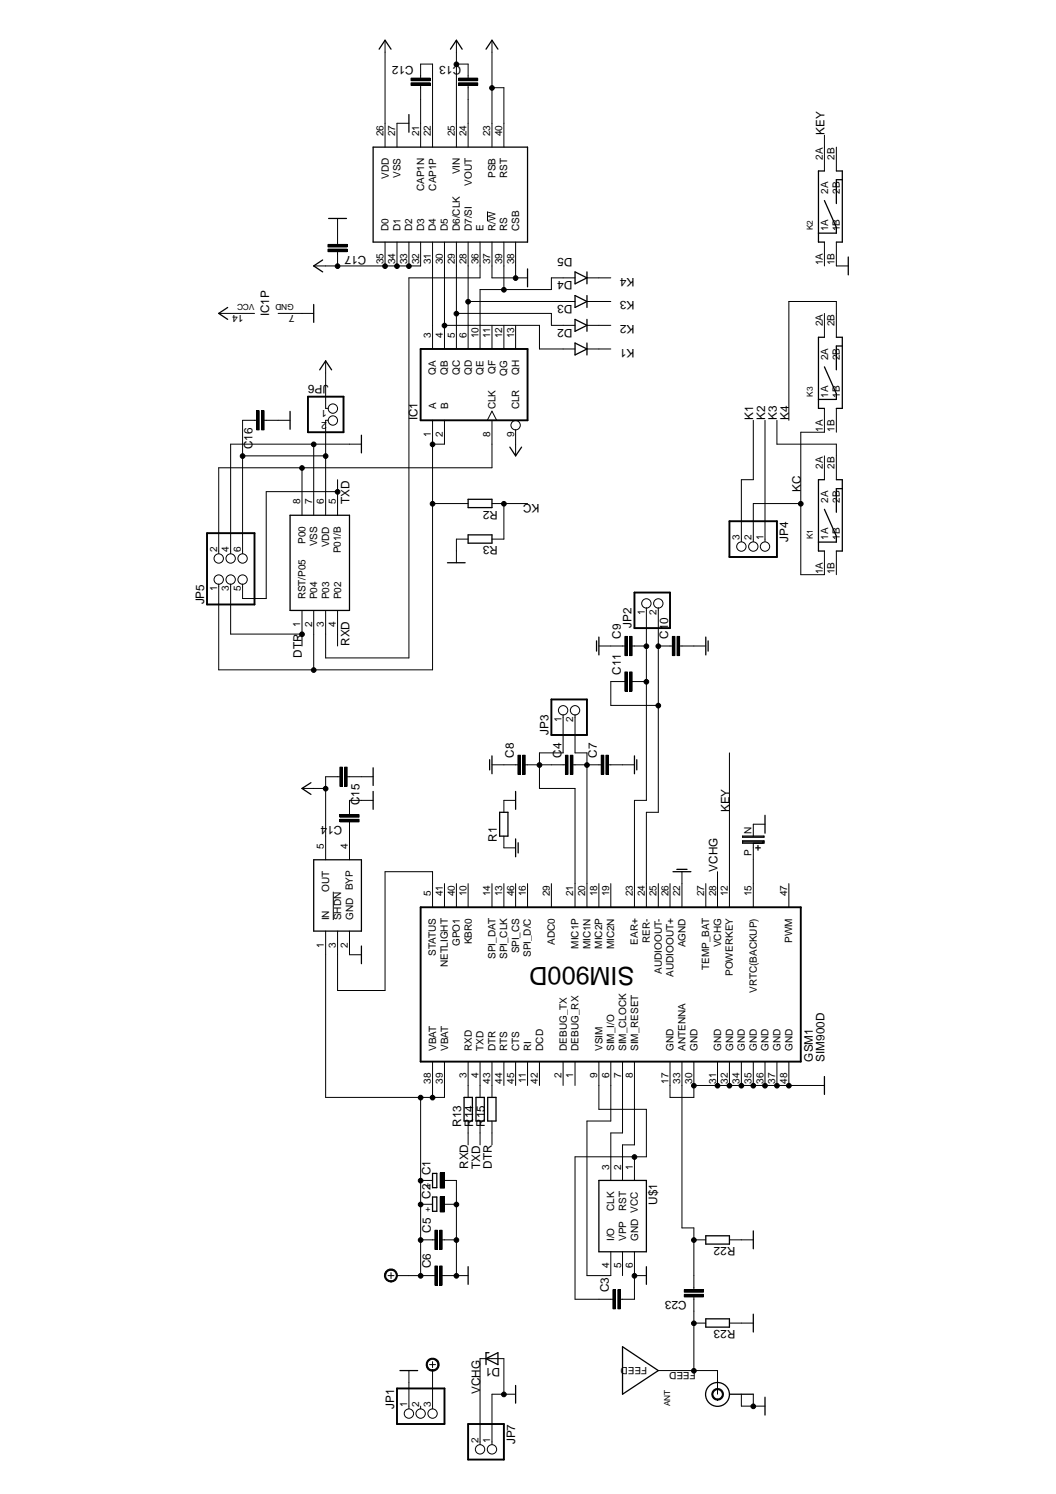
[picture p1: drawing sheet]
<svg xmlns="http://www.w3.org/2000/svg" width="210mm" height="297mm" viewBox="0 0 210 297" stroke-linecap="round" stroke-linejoin="round" font-family="sans-serif">
<g fill="none" stroke="#000" stroke-width=".2">
<path d="M76.5 8v21.3M81.7 16.5h3.8v.5h-3.8zM81.7 15.5h3.8v.5h-3.8zM83.6 15.5v-2.8h2.4v16.6M83.6 17v12.3M90.7 8v21.3M90.7 12.7h2.3v2.8M91.1 16.5h3.9v.5h-3.9zM91.1 15.5h3.9v.5h-3.9zM93 17v12.3M97.8 8v21.3M97.8 17.4h2.4v11.9"/>
<path d="M81.3 24.5h-2.4v4.8M163.9 26.9v7.1M166.2 29.3v4.7M65.2 48.6h3.8v.5h-3.8zM65.2 49.5h3.8v.5h-3.8zM67.1 43.4v5.2M67.1 50v2.9M76.5 48.1v4.8M78.9 48.1v4.8M81.3 48.1v4.8M83.6 48.1v4.8h-21.2M86 48.1v21.3"/>
<path d="M88.3 48.1v21.3M90.7 48.1v21.3M93 48.1v21.3M93 59.9h21.3M95.4 48.1v7.1h-14.1v75.6h-16.6v-9.4M96.9 42v2M97.8 48.1v7.1h7.1M100.2 48.1v9.5M102.5 48.1v7.1M114.3 55.2h-4.7v2.4h-14.2v11.8M116.7 55.2h4.7M116.7 59.9h4.7"/>
<path d="M163.9 48.1v4.8M166.2 48.1v4.8h2.4M43.5 62.3h7.1M55.3 62.3h7.1M64.7 71.8v9.4h.5M88.3 64.7h18.9v4.7h7.1M90.7 62.3h18.9v2.4h4.7M97.8 64.7v4.7M100.2 64.7v4.7M102.5 64.7v4.7M116.7 69.4h4.7M116.7 64.7h4.7"/>
<path d="M163.9 62.3v4.8M166.2 67.1v-7.2h-9.4v23.7M48.2 90.6h16.5M51 81.7h.5v3.8h-.5zM51.1 83.6h-2.9v26.5M52 81.7h.5v3.8h-.5zM52.5 83.6h5.2M60 93v9.4M62.4 88.3v14.1M65.2 83.6h-.5v18.8M67.1 95.4v7M67.1 97.7h-14.2v21.3h-4.7v-2.9"/>
<path d="M71.8 88.3h-26v21.8M86 83.6v49.6h-42.5v-17.1M88.3 83.6v4.7h-2.3M96.9 83.6l.9-1.9 .9 1.9M97.8 83.6v9.4h-54.3v17.1M102.5 85.4v5.2M149.7 83.6v11.8h-2.3v12.3M152.1 83.6v24.1M154.4 83.6v4.7h11.8v7.1M163.9 81.2v4.7h-4.7v28.4h4.7v-4.7M163.9 90.6v4.8M166.2 81.2v4.7"/>
<path d="M45.8 116.1v10h14.2M86 100.1h7M93 107.2h-2.3v4.7M97.8 100.1h7.1M100.2 100.1v7.1h-2.4M159.2 100.1h-9.5v7.6M166.2 109.6v4.7M60 121.4v7M62.4 121.4v11.8M67.1 121.4v7M119 128.4h5.2M124.2 126.5h.5v3.8h-.5z"/>
<path d="M124.2 133.6h.5v3.8h-.5zM124.2 135.5h-2.8v4.8h9.5M125.1 126.5h.5v3.8h-.5zM125.1 133.6h.5v3.8h-.5zM125.6 128.4h2.9M125.6 135.5h2.9M128.5 120.8v38.3h-2.4v21.3M130.9 120.8v40.7h-2.4v18.9M130.9 128.4h2.8M133.6 126.5h.6v3.8h-.6zM134.6 126.5h.5v3.8h-.5zM135.1 128.4h5.2"/>
<path d="M60 156.8h4.7M67.6 152.5h.5v3.8h-.5zM67.6 154.4h-2.9v16.5M68.5 152.5h.5v3.8h-.5zM69 154.4h5.2M74.2 159.1h-4.7v2.9M97.8 152.1h5.2M102.5 159.1h-2.3v2.4M103 150.2h.5v3.8h-.5zM103.9 150.2h.5v3.8h-.5zM104.4 152.1h8M111.9 142.1v7.6h-4.7v7.1h7.1v23.6"/>
<path d="M112.4 150.2h.5v3.8h-.5zM113.4 150.2h.5v3.8h-.5zM113.8 152.1h5.7M114.3 142.1v7.6h2.4v30.7M119.5 150.2h.5v3.8h-.5zM120.4 150.2h.5v3.8h-.5zM120.9 152.1h5.2M145 149.7v30.7M66.3 177.3v5.6M67.6 162h3.8v.5h-3.8zM67.6 162.9h3.8v.5h-3.8zM69.5 163.4v7.5"/>
<path d="M88.3 175.7v4.7M90.7 175.7v4.7M93 175.7v4.7M97.8 175.7v4.7M100.2 166.2v2.4h2.3M100.2 175.7v4.7M102.5 175.7v4.7M104.9 175.7v4.7M109.6 175.7v4.7M119 175.7v4.7M121.4 175.7v4.7M130.9 175.7v4.7"/>
<path d="M133.2 175.7v4.7M135.6 173.3v7.1M140.3 175.7v4.7M142.6 173.3v7.1M149.7 167.6v12.8M152.1 163.9h-2.4v2.3M156.8 175.7v4.7M64.7 185.1v33.1h23.6v-7.1M69.5 185.1v4.7h2.3M86 180.4v-7.1h-9.5v23.6h-9.4v-11.8M83.6 218.2v35.4M86 211.1v7.1"/>
<path d="M93 211.1v7.1M95.4 211.1v7.1M97.8 211.1v7.1M100.2 211.1v4.7M102.5 211.1v4.7M104.9 211.1v4.7M107.2 211.1v4.7M111.9 211.1v4.7M114.3 211.1v4.7M119 211.1v9.5h9.5v9.4h-14.2v28.3h7.6M121.4 211.1v11.8h-4.7v30.7h4.7v-4.7M123.7 211.1v14.2h-2.3v9.4"/>
<path d="M126.1 211.1v16.5h-2.4v7.1M133.2 211.1v7.1h4.7v-7.1M135.6 211.1v33h2.3v12.4M137.9 215.8h26M142.6 211.1v4.7M145 211.1v4.7M147.4 211.1v4.7M149.7 211.1v4.7M152.1 211.1v4.7M154.4 211.1v4.7M156.8 211.1v4.7M83.6 234.7h2.4"/>
<path d="M83.6 239.4h2.4M87.5 233.2h.8v3h-.8zM87.5 237.9h.8v3.1h-.8zM88.3 234.7h2.4v18.9M88.3 239.4h2.4M93 222.9v4.7M95.4 222.9v4.7M97.8 222.9v4.7M126.1 230v4.7M76.7 252.8a1.3 1.3 0 0 1 2.2 .2 1.3 1.3 0 0 1-1.2 1.9v-.2a1.07 1.07 0 0 1-1-1.5 1.07 1.07 0 0 1 1.7-.4 1.07 1.07 0 0 1-.3 1.8l-.4 .1v.2a1.29 1.29 0 0 1-1.2-.7 1.29 1.29 0 0 1 .2-1.4zM77.1 253.6h1.2M77.7 253v1.2"/>
<path d="M78.9 253.6h7.5M83.6 246.5h2.8M86.4 244.6h.6v3.8h-.6zM86.4 251.7h.6v3.8h-.6zM87.4 244.6h.5v3.8h-.5zM87.4 251.7h.5v3.8h-.5zM87.9 246.5h2.8M87.9 253.6h5.1M121.8 256.4h.5v3.8h-.5zM122.8 256.4h.5v3.8h-.5zM123.7 248.9v4.7M126.1 248.9v9.4h-2.8"/>
<path d="M126.1 253.6h2.4M136 256.4h3.8v.5h-3.8zM136 257.3h3.8v.6h-3.8zM137.9 257.9v14.6M137.9 246.5h2.4M145 246.5h4.7M81.3 272.5v7.6M83.6 279.6v.5M85 270.5a1.31 1.31 0 0 1 2.2 .2 1.31 1.31 0 0 1-1.2 1.9v-.2a1.07 1.07 0 0 1-1.1-1.5 1.07 1.07 0 0 1 1.8-.4 1.07 1.07 0 0 1-.3 1.8l-.4 .1v.2a1.32 1.32 0 0 1-1-2.1zM85.4 271.3h1.2M86 270.7v1.2M86 272.5v7.6"/>
<path d="M100.2 277.2v-7.1h-4.8v17.1M102.5 277.2h-4.7v10M130.9 272.5h11.7v4.7M137.9 263.1h2.4M141.8 276.4a1.17 1.17 0 0 1 1.9 .4 1.17 1.17 0 0 1-1.1 1.6v-.2a.94 .94 0 0 1-.9-1.3 .94 .94 0 0 1 1.6-.3 .94 .94 0 0 1-.3 1.5l-.4 .1v.2a1.16 1.16 0 0 1-1-.7 1.16 1.16 0 0 1 .2-1.3zM145 263.1h4.7M147.4 277.2v2.4h4.7M149.7 277.2v2.4"/>
<circle cx="90.7" cy="12.8" r=".46"/>
<circle cx="97.8" cy="17.5" r=".46"/>
<circle cx="67.1" cy="52.9" r=".46"/>
<circle cx="76.5" cy="52.9" r=".46"/>
<circle cx="78.9" cy="52.9" r=".46"/>
<circle cx="81.3" cy="52.9" r=".46"/>
<circle cx="93" cy="60" r=".46"/>
<circle cx="100.2" cy="57.6" r=".46"/>
<circle cx="102.5" cy="55.3" r=".46"/>
<circle cx="88.4" cy="64.7" r=".46"/>
<circle cx="90.7" cy="62.4" r=".46"/>
<circle cx="48.2" cy="90.7" r=".46"/>
<circle cx="60" cy="93" r=".46"/>
<circle cx="62.4" cy="88.3" r=".46"/>
<circle cx="64.7" cy="90.7" r=".46"/>
<circle cx="66.2" cy="83.6" r=".93"/>
<circle cx="66.2" cy="81.2" r=".93"/>
<circle cx="67.1" cy="97.8" r=".46"/>
<circle cx="86" cy="88.3" r=".46"/>
<circle cx="102.5" cy="84.5" r=".93"/>
<circle cx="43.5" cy="111" r=".93"/>
<circle cx="43.5" cy="115.2" r=".93"/>
<circle cx="45.8" cy="115.2" r=".93"/>
<circle cx="45.8" cy="111" r=".93"/>
<circle cx="48.2" cy="111" r=".93"/>
<circle cx="48.2" cy="115.2" r=".93"/>
<circle cx="86" cy="100.2" r=".46"/>
<circle cx="100.2" cy="100.2" r=".46"/>
<circle cx="128.5" cy="120" r=".93"/>
<circle cx="130.9" cy="120" r=".93"/>
<circle cx="147.4" cy="108.7" r=".93"/>
<circle cx="149.7" cy="108.7" r=".93"/>
<circle cx="152.1" cy="108.7" r=".93"/>
<circle cx="159.2" cy="100.2" r=".46"/>
<circle cx="60" cy="126.1" r=".46"/>
<circle cx="62.4" cy="133.2" r=".46"/>
<circle cx="128.5" cy="128.5" r=".46"/>
<circle cx="128.5" cy="135.6" r=".46"/>
<circle cx="130.9" cy="128.5" r=".46"/>
<circle cx="64.7" cy="156.8" r=".46"/>
<circle cx="107.2" cy="152.1" r=".46"/>
<circle cx="111.9" cy="141.2" r=".93"/>
<circle cx="114.3" cy="141.2" r=".93"/>
<circle cx="116.7" cy="152.1" r=".46"/>
<circle cx="130.9" cy="140.3" r=".46"/>
<circle cx="83.6" cy="218.2" r=".46"/>
<circle cx="86" cy="218.2" r=".46"/>
<circle cx="137.9" cy="215.9" r=".46"/>
<circle cx="142.6" cy="215.9" r=".46"/>
<circle cx="145" cy="215.9" r=".46"/>
<circle cx="147.4" cy="215.9" r=".46"/>
<circle cx="149.7" cy="215.9" r=".46"/>
<circle cx="152.1" cy="215.9" r=".46"/>
<circle cx="154.4" cy="215.9" r=".46"/>
<circle cx="156.8" cy="215.9" r=".46"/>
<circle cx="83.6" cy="234.7" r=".46"/>
<circle cx="83.6" cy="239.5" r=".46"/>
<circle cx="90.7" cy="239.5" r=".46"/>
<circle cx="126.1" cy="230" r=".46"/>
<circle cx="83.6" cy="253.7" r=".46"/>
<circle cx="83.6" cy="246.5" r=".46"/>
<circle cx="90.7" cy="253.7" r=".46"/>
<circle cx="90.7" cy="246.5" r=".46"/>
<circle cx="126.1" cy="253.7" r=".46"/>
<circle cx="137.9" cy="246.5" r=".46"/>
<circle cx="100.2" cy="277.2" r=".46"/>
<circle cx="137.9" cy="272.5" r=".46"/>
<circle cx="137.9" cy="263.1" r=".46"/>
<circle cx="149.7" cy="279.6" r=".46"/>
<circle cx="81.3" cy="281.1" r=".93"/>
<circle cx="83.6" cy="281.1" r=".93"/>
<circle cx="86" cy="281.1" r=".93"/>
<circle cx="95.4" cy="288.2" r=".93"/>
<circle cx="97.8" cy="288.2" r=".93"/>
</g>
<g fill="none" stroke="#000" stroke-width=".25">
<path d="M75.4 9.8l1.1-1.8 1.2 1.8M89.5 9.8l1.2-1.8 1.2 1.8M96.6 9.8l1.2-1.8 1.2 1.8M74.2 29.3h30.7v18.8h-30.7zM81.3 22.8v3.5M163.9 34h-1.2v14.1h1.2M163.9 39.9l2.3 5.3v1.2h-3.5M166.2 34h1.2v14.1h-1.2M167.4 35.7h-1.2v4.8M64.1 51.7l-1.7 1.2 1.7 1.2M65.3 43.4h3.6M104.9 53.5v3.5"/>
<path d="M114.3 54.1l2.4 1.1-2.4 1.2zM114.3 58.8l2.4 1.1-2.4 1.2zM116.7 54.1v2.3M116.7 58.8v2.3M168.6 51.1v3.6M45.3 61.1l-1.8 1.2 1.8 1.2M62.4 60.5v3.6M63.5 73.5l1.2-1.7 1.2 1.7M114.3 63.5l2.4 1.2-2.4 1.2zM114.3 68.2l2.4 1.2-2.4 1.2zM116.7 63.5v2.4M116.7 68.2v2.4"/>
<path d="M163.9 67.1h-1.2v14.1h1.2M163.9 72.9l2.3 5.4v1.1h-3.5M166.2 67.1h1.2v14.1h-1.2M167.4 68.8h-1.2v4.7M57.7 81.8v3.5M71.8 86.5v3.5M93 99.3h4.8v1.6h-4.8zM101.3 88.9l1.2 1.7 1.2-1.7M163.9 95.4h-1.2v14.2h1.2M166.2 95.4h1.2v14.2h-1.2M167.4 97.2h-1.2v4.7M57.7 102.4h11.8v19h-11.8z"/>
<path d="M88.9 111.9h3.6M93 106.3h4.8v1.7h-4.8zM163.9 101.3l2.3 5.3v1.2h-3.5M118.6 127.4v2.1M119 126.7v3.5M140.3 126.7v3.5M140.8 127.4v2.1M61.8 155.6l-1.8 1.2 1.8 1.1M74.2 152.7v3.5M74.2 157.4v3.5M97.3 151v2.1M97.8 150.3v3.5"/>
<path d="M102.5 157.4v3.5M126.1 150.3v3.5M126.6 151v2.1M62.4 170.9h9.4v14.2h-9.4zM99.3 161.5h1.7v4.7h-1.7zM102.5 166.8v3.5M103 167.6v2M133.8 173.3h3.5M134.5 172.8h2.1M147.6 166.2h4.2v.3h-4.2zM147.6 167.2h4.2v.4h-4.2zM147.6 167.4h4.2"/>
<path d="M150.2 168.6h.9M150.7 168.1v.9M151.6 167.4v.2M152.1 162.1v3.6M71.8 188.1v3.5M92.2 218.2h1.7v4.7h-1.7zM94.6 218.2h1.7v4.7h-1.7zM96.9 218.2h1.7v4.7h-1.7zM163.9 214v3.6M86 233.3h.8v2.8h-.8zM86 238h.8v2.8h-.8zM119 234.7h9.5v14.2h-9.5z"/>
<path d="M93 251.8v3.6M128.5 251.8v3.6M140.3 245.7h4.7v1.7h-4.7zM149.7 244.7v3.6M79.5 272.5h3.5M96.6 270.1l2.4-1.2v2.4zM97.2 268.9h-.6v2.4M102.5 275.5v3.5M123.7 267.8l7.2 4.7-7.2 4.7zM140.3 262.2h4.7v1.7h-4.7zM145 277.2h4.7M149.7 261.3v3.5"/>
<path d="M152.1 277.8v3.5"/>
<circle cx="142.6" cy="277.2" r="2.37"/>
</g>
<path d="M61.2 78.9h7.1v7h-7.1zM83.6 69.4h21.3v14.2h-21.3zM41.1 106h9.5v14.2h-9.5zM126.1 117.8h7.1v7.1h-7.1zM145 103.6h9.4v7.1h-9.4zM109.6 139.1h7.1v7h-7.1zM83.6 180.4h75.6v30.7h-75.6zM78.9 276.1h9.4v7h-9.4zM93 283.1h7.2v7.1h-7.2z" fill="none" stroke="#000" stroke-width=".38"/>
<g fill="#000">
<path d="M81.7 16.5h3.8v.5h-3.8z" fill-rule="evenodd"/>
<path d="M81.7 15.5h3.8v.5h-3.8z" fill-rule="evenodd"/>
<path d="M91.1 16.5h3.9v.5h-3.9z" fill-rule="evenodd"/>
<path d="M91.1 15.5h3.9v.5h-3.9z" fill-rule="evenodd"/>
<path d="M65.2 48.6h3.8v.5h-3.8z" fill-rule="evenodd"/>
<path d="M65.2 49.5h3.8v.5h-3.8z" fill-rule="evenodd"/>
<path d="M51 81.7h.5v3.8h-.5z" fill-rule="evenodd"/>
<path d="M52 81.7h.5v3.8h-.5z" fill-rule="evenodd"/>
<path d="M124.2 126.5h.5v3.8h-.5z" fill-rule="evenodd"/>
<path d="M124.2 133.6h.5v3.8h-.5z" fill-rule="evenodd"/>
<path d="M125.1 126.5h.5v3.8h-.5z" fill-rule="evenodd"/>
<path d="M125.1 133.6h.5v3.8h-.5z" fill-rule="evenodd"/>
<path d="M133.6 126.5h.6v3.8h-.6z" fill-rule="evenodd"/>
<path d="M134.6 126.5h.5v3.8h-.5z" fill-rule="evenodd"/>
<path d="M67.6 152.5h.5v3.8h-.5z" fill-rule="evenodd"/>
<path d="M68.5 152.5h.5v3.8h-.5z" fill-rule="evenodd"/>
<path d="M103 150.2h.5v3.8h-.5z" fill-rule="evenodd"/>
<path d="M103.9 150.2h.5v3.8h-.5z" fill-rule="evenodd"/>
<path d="M112.4 150.2h.5v3.8h-.5z" fill-rule="evenodd"/>
<path d="M113.4 150.2h.5v3.8h-.5z" fill-rule="evenodd"/>
<path d="M119.5 150.2h.5v3.8h-.5z" fill-rule="evenodd"/>
<path d="M120.4 150.2h.5v3.8h-.5z" fill-rule="evenodd"/>
<path d="M67.6 162h3.8v.5h-3.8z" fill-rule="evenodd"/>
<path d="M67.6 162.9h3.8v.5h-3.8z" fill-rule="evenodd"/>
<path d="M87.5 233.2h.8v3h-.8z" fill-rule="evenodd"/>
<path d="M76.7 252.8a1.3 1.3 0 0 1 2.2 .2 1.3 1.3 0 0 1-1.2 1.9v-.2a1.07 1.07 0 0 1-1-1.5 1.07 1.07 0 0 1 1.7-.4 1.07 1.07 0 0 1-.3 1.8l-.4 .1v.2a1.29 1.29 0 0 1-1.2-.7 1.29 1.29 0 0 1 .2-1.4z" fill-rule="evenodd"/>
<path d="M86.4 244.6h.6v3.8h-.6z" fill-rule="evenodd"/>
<path d="M86.4 251.7h.6v3.8h-.6z" fill-rule="evenodd"/>
<path d="M87.4 244.6h.5v3.8h-.5z" fill-rule="evenodd"/>
<path d="M87.4 251.7h.5v3.8h-.5z" fill-rule="evenodd"/>
<path d="M87.5 237.9h.8v3.1h-.8z" fill-rule="evenodd"/>
<path d="M136 256.4h3.8v.5h-3.8z" fill-rule="evenodd"/>
<path d="M136 257.3h3.8v.6h-3.8z" fill-rule="evenodd"/>
<path d="M85 270.5a1.31 1.31 0 0 1 2.2 .2 1.31 1.31 0 0 1-1.2 1.9v-.2a1.07 1.07 0 0 1-1.1-1.5 1.07 1.07 0 0 1 1.8-.4 1.07 1.07 0 0 1-.3 1.8l-.4 .1v.2a1.32 1.32 0 0 1-1-2.1z" fill-rule="evenodd"/>
<path d="M121.8 256.4h.5v3.8h-.5z" fill-rule="evenodd"/>
<path d="M122.8 256.4h.5v3.8h-.5z" fill-rule="evenodd"/>
<path d="M141.8 276.4a1.17 1.17 0 0 1 1.9 .4 1.17 1.17 0 0 1-1.1 1.6v-.2a.94 .94 0 0 1-.9-1.3 .94 .94 0 0 1 1.6-.3 .94 .94 0 0 1-.3 1.5l-.4 .1v.2a1.16 1.16 0 0 1-1-.7 1.16 1.16 0 0 1 .2-1.3z" fill-rule="evenodd"/>
<circle cx="90.7" cy="12.8" r=".46"/>
<circle cx="97.8" cy="17.5" r=".46"/>
<circle cx="67.1" cy="52.9" r=".46"/>
<circle cx="76.5" cy="52.9" r=".46"/>
<circle cx="78.9" cy="52.9" r=".46"/>
<circle cx="81.3" cy="52.9" r=".46"/>
<circle cx="93" cy="60" r=".46"/>
<circle cx="100.2" cy="57.6" r=".46"/>
<circle cx="102.5" cy="55.3" r=".46"/>
<circle cx="88.4" cy="64.7" r=".46"/>
<circle cx="90.7" cy="62.4" r=".46"/>
<circle cx="48.2" cy="90.7" r=".46"/>
<circle cx="60" cy="93" r=".46"/>
<circle cx="62.4" cy="88.3" r=".46"/>
<circle cx="64.7" cy="90.7" r=".46"/>
<circle cx="67.1" cy="97.8" r=".46"/>
<circle cx="86" cy="88.3" r=".46"/>
<circle cx="86" cy="100.2" r=".46"/>
<circle cx="100.2" cy="100.2" r=".46"/>
<circle cx="159.2" cy="100.2" r=".46"/>
<circle cx="60" cy="126.1" r=".46"/>
<circle cx="62.4" cy="133.2" r=".46"/>
<circle cx="128.5" cy="128.5" r=".46"/>
<circle cx="128.5" cy="135.6" r=".46"/>
<circle cx="130.9" cy="128.5" r=".46"/>
<circle cx="64.7" cy="156.8" r=".46"/>
<circle cx="107.2" cy="152.1" r=".46"/>
<circle cx="116.7" cy="152.1" r=".46"/>
<circle cx="130.9" cy="140.3" r=".46"/>
<circle cx="83.6" cy="218.2" r=".46"/>
<circle cx="86" cy="218.2" r=".46"/>
<circle cx="137.9" cy="215.9" r=".46"/>
<circle cx="142.6" cy="215.9" r=".46"/>
<circle cx="145" cy="215.9" r=".46"/>
<circle cx="147.4" cy="215.9" r=".46"/>
<circle cx="149.7" cy="215.9" r=".46"/>
<circle cx="152.1" cy="215.9" r=".46"/>
<circle cx="154.4" cy="215.9" r=".46"/>
<circle cx="156.8" cy="215.9" r=".46"/>
<circle cx="83.6" cy="234.7" r=".46"/>
<circle cx="83.6" cy="239.5" r=".46"/>
<circle cx="90.7" cy="239.5" r=".46"/>
<circle cx="126.1" cy="230" r=".46"/>
<circle cx="83.6" cy="253.7" r=".46"/>
<circle cx="83.6" cy="246.5" r=".46"/>
<circle cx="90.7" cy="253.7" r=".46"/>
<circle cx="90.7" cy="246.5" r=".46"/>
<circle cx="126.1" cy="253.7" r=".46"/>
<circle cx="137.9" cy="246.5" r=".46"/>
<circle cx="100.2" cy="277.2" r=".46"/>
<circle cx="137.9" cy="272.5" r=".46"/>
<circle cx="137.9" cy="263.1" r=".46"/>
<circle cx="149.7" cy="279.6" r=".46"/>
</g>
<text font-size="5" x="126.1" y="192.2" transform="rotate(-180 126.1 192.2)">SIM900D</text>
<g font-size="2.3">
<text x="82.2" y="13.1" transform="rotate(-180 82.2 13.1)">C12</text>
<text x="91.7" y="13.1" transform="rotate(-180 91.7 13.1)">C13</text>
<text x="163.9" y="26.9" transform="rotate(-90 163.9 26.9)">KEY</text>
<text x="72.8" y="50.9" transform="rotate(-180 72.8 50.9)">C17</text>
<text x="113.8" y="51.2" transform="rotate(-180 113.8 51.2)">D5</text>
<text x="113.8" y="55.9" transform="rotate(-180 113.8 55.9)">D4</text>
<text x="126.1" y="59.9" transform="rotate(-180 126.1 59.9)">K3</text>
<text x="126.1" y="55.2" transform="rotate(-180 126.1 55.2)">K4</text>
<text x="53.5" y="62.9" transform="rotate(-90 53.5 62.9)">IC1P</text>
<text x="113.8" y="65.4" transform="rotate(-180 113.8 65.4)">D2</text>
<text x="113.8" y="60.7" transform="rotate(-180 113.8 60.7)">D3</text>
<text x="126.1" y="64.7" transform="rotate(-180 126.1 64.7)">K2</text>
<text x="126.1" y="69.4" transform="rotate(-180 126.1 69.4)">K1</text>
<text x="65.3" y="76.6" transform="rotate(-180 65.3 76.6)">JP6</text>
<text x="83" y="83.6" transform="rotate(-90 83 83.6)">IC1</text>
<text x="149.7" y="83.6" transform="rotate(-90 149.7 83.6)">K1</text>
<text x="152.1" y="83.6" transform="rotate(-90 152.1 83.6)">K2</text>
<text x="154.4" y="83.6" transform="rotate(-90 154.4 83.6)">K3</text>
<text x="156.8" y="83.6" transform="rotate(-90 156.8 83.6)">K4</text>
<text x="50.2" y="89.3" transform="rotate(-90 50.2 89.3)">C16</text>
<text x="69.5" y="100.1" transform="rotate(-90 69.5 100.1)">TXD</text>
<text x="99" y="101.5" transform="rotate(-180 99 101.5)">R2</text>
<text x="107.2" y="100.1" transform="rotate(-180 107.2 100.1)">KC</text>
<text x="159.2" y="97.7" transform="rotate(-90 159.2 97.7)">KC</text>
<text x="156.7" y="107.7" transform="rotate(-90 156.7 107.7)">JP4</text>
<text x="99" y="108.6" transform="rotate(-180 99 108.6)">R3</text>
<text x="40.6" y="120.2" transform="rotate(-90 40.6 120.2)">JP5</text>
<text x="125.5" y="124.9" transform="rotate(-90 125.5 124.9)">JP2</text>
<text x="60" y="130.8" transform="rotate(-90 60 130.8)">DTR</text>
<text x="69.5" y="128.4" transform="rotate(-90 69.5 128.4)">RXD</text>
<text x="123.4" y="127" transform="rotate(-90 123.4 127)">C9</text>
<text x="132.8" y="127" transform="rotate(-90 132.8 127)">C10</text>
<text x="123.4" y="134.1" transform="rotate(-90 123.4 134.1)">C11</text>
<text x="109" y="146.1" transform="rotate(-90 109 146.1)">JP3</text>
<text x="102.2" y="150.6" transform="rotate(-90 102.2 150.6)">C8</text>
<text x="111.6" y="150.6" transform="rotate(-90 111.6 150.6)">C4</text>
<text x="118.7" y="150.6" transform="rotate(-90 118.7 150.6)">C7</text>
<text x="71.5" y="160.1" transform="rotate(-90 71.5 160.1)">C15</text>
<text x="145" y="161.5" transform="rotate(-90 145 161.5)">KEY</text>
<text x="68" y="164.2" transform="rotate(-180 68 164.2)">C14</text>
<text x="98.8" y="167.4" transform="rotate(-90 98.8 167.4)">R1</text>
<text x="142.6" y="173.3" transform="rotate(-90 142.6 173.3)">VCHG</text>
<text x="161.5" y="211.1" transform="rotate(-90 161.5 211.1)">GSM1</text>
<text x="163.9" y="211.1" transform="rotate(-90 163.9 211.1)">SIM900D</text>
<text x="91.7" y="224.1" transform="rotate(-90 91.7 224.1)">R13</text>
<text x="94" y="224.1" transform="rotate(-90 94 224.1)">R14</text>
<text x="96.4" y="224.1" transform="rotate(-90 96.4 224.1)">R15</text>
<text x="85.6" y="233.6" transform="rotate(-90 85.6 233.6)">C1</text>
<text x="93" y="232.4" transform="rotate(-90 93 232.4)">RXD</text>
<text x="95.4" y="232.4" transform="rotate(-90 95.4 232.4)">TXD</text>
<text x="97.8" y="232.4" transform="rotate(-90 97.8 232.4)">DTR</text>
<text x="85.6" y="238.4" transform="rotate(-90 85.6 238.4)">C2</text>
<text x="130.6" y="239.5" transform="rotate(-90 130.6 239.5)">U$1</text>
<text x="85.6" y="245.1" transform="rotate(-90 85.6 245.1)">C5</text>
<text x="146.2" y="247.9" transform="rotate(-180 146.2 247.9)">R22</text>
<text x="85.6" y="252.2" transform="rotate(-90 85.6 252.2)">C6</text>
<text x="121" y="256.9" transform="rotate(-90 121 256.9)">C3</text>
<text x="136.5" y="258.7" transform="rotate(-180 136.5 258.7)">C23</text>
<text x="146.2" y="264.5" transform="rotate(-180 146.2 264.5)">R23</text>
<text x="99.4" y="271.9" transform="rotate(-180 99.4 271.9)">D1</text>
<text x="78.3" y="280.1" transform="rotate(-90 78.3 280.1)">JP1</text>
<text x="95.4" y="277.2" transform="rotate(-90 95.4 277.2)">VCHG</text>
<text x="102.4" y="287.2" transform="rotate(-90 102.4 287.2)">JP7</text>
</g>
<g font-size="2">
<text x="76.2" y="27.1" transform="rotate(-90 76.2 27.1)">26</text>
<text x="78.6" y="27.1" transform="rotate(-90 78.6 27.1)">27</text>
<text x="83.3" y="27.1" transform="rotate(-90 83.3 27.1)">21</text>
<text x="85.6" y="27.1" transform="rotate(-90 85.6 27.1)">22</text>
<text x="90.4" y="27.1" transform="rotate(-90 90.4 27.1)">25</text>
<text x="92.8" y="27.1" transform="rotate(-90 92.8 27.1)">24</text>
<text x="97.5" y="27.1" transform="rotate(-90 97.5 27.1)">23</text>
<text x="99.8" y="27.1" transform="rotate(-90 99.8 27.1)">40</text>
<text x="77.3" y="35.6" transform="rotate(-90 77.3 35.6)">VDD</text>
<text x="79.6" y="35.3" transform="rotate(-90 79.6 35.3)">VSS</text>
<text x="91.4" y="34.7" transform="rotate(-90 91.4 34.7)">VIN</text>
<text x="98.5" y="35.3" transform="rotate(-90 98.5 35.3)">PSB</text>
<text x="100.8" y="35.3" transform="rotate(-90 100.8 35.3)">RST</text>
<text x="163.6" y="31.8" transform="rotate(-90 163.6 31.8)">2A</text>
<text x="165.9" y="31.8" transform="rotate(-90 165.9 31.8)">2B</text>
<text x="84.3" y="38" transform="rotate(-90 84.3 38)">CAP1N</text>
<text x="86.7" y="37.9" transform="rotate(-90 86.7 37.9)">CAP1P</text>
<text x="93.8" y="36.9" transform="rotate(-90 93.8 36.9)">VOUT</text>
<text x="164.6" y="38.6" transform="rotate(-90 164.6 38.6)">2A</text>
<text x="166.9" y="38.6" transform="rotate(-90 166.9 38.6)">2B</text>
<text x="77.2" y="46" transform="rotate(-90 77.2 46)">D0</text>
<text x="79.6" y="46" transform="rotate(-90 79.6 46)">D1</text>
<text x="82" y="46" transform="rotate(-90 82 46)">D2</text>
<text x="84.3" y="46" transform="rotate(-90 84.3 46)">D3</text>
<text x="86.7" y="46" transform="rotate(-90 86.7 46)">D4</text>
<text x="89" y="46" transform="rotate(-90 89 46)">D5</text>
<text x="91.4" y="46" transform="rotate(-90 91.4 46)">D6/CLK</text>
<text x="93.8" y="46" transform="rotate(-90 93.8 46)">D7/SI</text>
<text x="96.1" y="46" transform="rotate(-90 96.1 46)">E</text>
<text x="98.5" y="46" transform="rotate(-90 98.5 46)">R/W</text>
<text x="100.8" y="46" transform="rotate(-90 100.8 46)">RS</text>
<text x="103.2" y="46" transform="rotate(-90 103.2 46)">CSB</text>
<text x="164.6" y="46" transform="rotate(-90 164.6 46)">1A</text>
<text x="167" y="46" transform="rotate(-90 167 46)">1B</text>
<text x="76.2" y="52.5" transform="rotate(-90 76.2 52.5)">35</text>
<text x="78.6" y="52.5" transform="rotate(-90 78.6 52.5)">34</text>
<text x="80.9" y="52.5" transform="rotate(-90 80.9 52.5)">33</text>
<text x="83.3" y="52.5" transform="rotate(-90 83.3 52.5)">32</text>
<text x="85.6" y="52.5" transform="rotate(-90 85.6 52.5)">31</text>
<text x="88" y="52.5" transform="rotate(-90 88 52.5)">30</text>
<text x="90.4" y="52.5" transform="rotate(-90 90.4 52.5)">29</text>
<text x="92.8" y="52.5" transform="rotate(-90 92.8 52.5)">28</text>
<text x="95.1" y="52.5" transform="rotate(-90 95.1 52.5)">36</text>
<text x="97.5" y="52.5" transform="rotate(-90 97.5 52.5)">37</text>
<text x="99.8" y="52.5" transform="rotate(-90 99.8 52.5)">39</text>
<text x="102.2" y="52.5" transform="rotate(-90 102.2 52.5)">38</text>
<text x="163.6" y="52.7" transform="rotate(-90 163.6 52.7)">1A</text>
<text x="165.9" y="52.7" transform="rotate(-90 165.9 52.7)">1B</text>
<text x="48.4" y="62.7" transform="rotate(-180 48.4 62.7)">14</text>
<text x="58.5" y="62.7" transform="rotate(-180 58.5 62.7)">7</text>
<text x="163.6" y="64.9" transform="rotate(-90 163.6 64.9)">2A</text>
<text x="165.9" y="64.9" transform="rotate(-90 165.9 64.9)">2B</text>
<text x="85.6" y="67.2" transform="rotate(-90 85.6 67.2)">3</text>
<text x="88" y="67.2" transform="rotate(-90 88 67.2)">4</text>
<text x="90.4" y="67.2" transform="rotate(-90 90.4 67.2)">5</text>
<text x="92.8" y="67.2" transform="rotate(-90 92.8 67.2)">6</text>
<text x="95.1" y="67.2" transform="rotate(-90 95.1 67.2)">10</text>
<text x="97.5" y="67.2" transform="rotate(-90 97.5 67.2)">11</text>
<text x="99.8" y="67.2" transform="rotate(-90 99.8 67.2)">12</text>
<text x="102.2" y="67.2" transform="rotate(-90 102.2 67.2)">13</text>
<text x="164.6" y="71.6" transform="rotate(-90 164.6 71.6)">2A</text>
<text x="166.9" y="71.6" transform="rotate(-90 166.9 71.6)">2B</text>
<text x="86.7" y="74.5" transform="rotate(-90 86.7 74.5)">QA</text>
<text x="89" y="74.5" transform="rotate(-90 89 74.5)">QB</text>
<text x="91.4" y="74.6" transform="rotate(-90 91.4 74.6)">QC</text>
<text x="93.8" y="74.6" transform="rotate(-90 93.8 74.6)">QD</text>
<text x="96.1" y="74.5" transform="rotate(-90 96.1 74.5)">QE</text>
<text x="98.5" y="74.4" transform="rotate(-90 98.5 74.4)">QF</text>
<text x="100.8" y="74.7" transform="rotate(-90 100.8 74.7)">QG</text>
<text x="103.2" y="74.6" transform="rotate(-90 103.2 74.6)">QH</text>
<text x="64.9" y="81.5" transform="rotate(-180 64.9 81.5)">1</text>
<text x="64.9" y="83.9" transform="rotate(-180 64.9 83.9)">2</text>
<text x="86.7" y="81.4" transform="rotate(-90 86.7 81.4)">A</text>
<text x="89.1" y="81.4" transform="rotate(-90 89.1 81.4)">B</text>
<text x="98.5" y="81.4" transform="rotate(-90 98.5 81.4)">CLK</text>
<text x="103.2" y="81.4" transform="rotate(-90 103.2 81.4)">CLR</text>
<text x="164.6" y="79" transform="rotate(-90 164.6 79)">1A</text>
<text x="167" y="79" transform="rotate(-90 167 79)">1B</text>
<text x="85.6" y="86.8" transform="rotate(-90 85.6 86.8)">1</text>
<text x="88" y="86.8" transform="rotate(-90 88 86.8)">2</text>
<text x="97.5" y="86.8" transform="rotate(-90 97.5 86.8)">8</text>
<text x="102.2" y="86.8" transform="rotate(-90 102.2 86.8)">9</text>
<text x="163.6" y="85.8" transform="rotate(-90 163.6 85.8)">1A</text>
<text x="165.9" y="85.8" transform="rotate(-90 165.9 85.8)">1B</text>
<text x="163.6" y="93.2" transform="rotate(-90 163.6 93.2)">2A</text>
<text x="165.9" y="93.2" transform="rotate(-90 165.9 93.2)">2B</text>
<text x="59.7" y="100.3" transform="rotate(-90 59.7 100.3)">8</text>
<text x="62.1" y="100.3" transform="rotate(-90 62.1 100.3)">7</text>
<text x="64.4" y="100.3" transform="rotate(-90 64.4 100.3)">6</text>
<text x="66.8" y="100.3" transform="rotate(-90 66.8 100.3)">5</text>
<text x="164.6" y="99.9" transform="rotate(-90 164.6 99.9)">2A</text>
<text x="166.9" y="99.9" transform="rotate(-90 166.9 99.9)">2B</text>
<text x="147" y="107.4" transform="rotate(-90 147 107.4)">3</text>
<text x="149.4" y="107.4" transform="rotate(-90 149.4 107.4)">2</text>
<text x="151.8" y="107.4" transform="rotate(-90 151.8 107.4)">1</text>
<text x="164.6" y="107.4" transform="rotate(-90 164.6 107.4)">1A</text>
<text x="167" y="107.4" transform="rotate(-90 167 107.4)">1B</text>
<text x="43.2" y="109.7" transform="rotate(-90 43.2 109.7)">2</text>
<text x="45.5" y="109.7" transform="rotate(-90 45.5 109.7)">4</text>
<text x="47.9" y="109.7" transform="rotate(-90 47.9 109.7)">6</text>
<text x="60.7" y="108.2" transform="rotate(-90 60.7 108.2)">P00</text>
<text x="63.1" y="108.6" transform="rotate(-90 63.1 108.6)">VSS</text>
<text x="65.4" y="108.8" transform="rotate(-90 65.4 108.8)">VDD</text>
<text x="67.8" y="110" transform="rotate(-90 67.8 110)">P01/B</text>
<text x="43.2" y="117.6" transform="rotate(-90 43.2 117.6)">1</text>
<text x="45.5" y="117.6" transform="rotate(-90 45.5 117.6)">3</text>
<text x="47.9" y="117.6" transform="rotate(-90 47.9 117.6)">5</text>
<text x="60.7" y="119.2" transform="rotate(-90 60.7 119.2)">RST/P05</text>
<text x="63.1" y="119.2" transform="rotate(-90 63.1 119.2)">P04</text>
<text x="65.4" y="119.2" transform="rotate(-90 65.4 119.2)">P03</text>
<text x="67.8" y="119.2" transform="rotate(-90 67.8 119.2)">P02</text>
<text x="163.6" y="114.1" transform="rotate(-90 163.6 114.1)">1A</text>
<text x="165.9" y="114.1" transform="rotate(-90 165.9 114.1)">1B</text>
<text x="59.7" y="124.6" transform="rotate(-90 59.7 124.6)">1</text>
<text x="62.1" y="124.6" transform="rotate(-90 62.1 124.6)">2</text>
<text x="64.4" y="124.6" transform="rotate(-90 64.4 124.6)">3</text>
<text x="66.8" y="124.6" transform="rotate(-90 66.8 124.6)">4</text>
<text x="128.1" y="122.3" transform="rotate(-90 128.1 122.3)">1</text>
<text x="130.5" y="122.3" transform="rotate(-90 130.5 122.3)">2</text>
<text x="111.6" y="143.5" transform="rotate(-90 111.6 143.5)">1</text>
<text x="114" y="143.5" transform="rotate(-90 114 143.5)">2</text>
<text x="149.4" y="165.9" transform="rotate(-90 149.4 165.9)">N</text>
<text x="64.4" y="168.8" transform="rotate(-90 64.4 168.8)">5</text>
<text x="69.1" y="168.8" transform="rotate(-90 69.1 168.8)">4</text>
<text x="149.4" y="170.2" transform="rotate(-90 149.4 170.2)">P</text>
<text x="65.4" y="177.3" transform="rotate(-90 65.4 177.3)">OUT</text>
<text x="70.1" y="177" transform="rotate(-90 70.1 177)">BYP</text>
<text x="85.6" y="178.2" transform="rotate(-90 85.6 178.2)">5</text>
<text x="88" y="178.2" transform="rotate(-90 88 178.2)">41</text>
<text x="90.4" y="178.2" transform="rotate(-90 90.4 178.2)">40</text>
<text x="92.8" y="178.2" transform="rotate(-90 92.8 178.2)">10</text>
<text x="97.5" y="178.2" transform="rotate(-90 97.5 178.2)">14</text>
<text x="99.8" y="178.2" transform="rotate(-90 99.8 178.2)">13</text>
<text x="102.2" y="178.2" transform="rotate(-90 102.2 178.2)">46</text>
<text x="104.5" y="178.2" transform="rotate(-90 104.5 178.2)">16</text>
<text x="109.3" y="178.2" transform="rotate(-90 109.3 178.2)">29</text>
<text x="114" y="178.2" transform="rotate(-90 114 178.2)">21</text>
<text x="116.3" y="178.2" transform="rotate(-90 116.3 178.2)">20</text>
<text x="118.7" y="178.2" transform="rotate(-90 118.7 178.2)">18</text>
<text x="121.1" y="178.2" transform="rotate(-90 121.1 178.2)">19</text>
<text x="125.8" y="178.2" transform="rotate(-90 125.8 178.2)">23</text>
<text x="128.1" y="178.2" transform="rotate(-90 128.1 178.2)">24</text>
<text x="130.5" y="178.2" transform="rotate(-90 130.5 178.2)">25</text>
<text x="132.9" y="178.2" transform="rotate(-90 132.9 178.2)">26</text>
<text x="135.2" y="178.2" transform="rotate(-90 135.2 178.2)">22</text>
<text x="140" y="178.2" transform="rotate(-90 140 178.2)">27</text>
<text x="142.3" y="178.2" transform="rotate(-90 142.3 178.2)">28</text>
<text x="144.7" y="178.2" transform="rotate(-90 144.7 178.2)">12</text>
<text x="149.4" y="178.2" transform="rotate(-90 149.4 178.2)">15</text>
<text x="156.5" y="178.2" transform="rotate(-90 156.5 178.2)">47</text>
<text x="65.4" y="183" transform="rotate(-90 65.4 183)">IN</text>
<text x="67.8" y="183" transform="rotate(-90 67.8 183)">SHDN</text>
<text x="70.2" y="183" transform="rotate(-90 70.2 183)">GND</text>
<text x="64.4" y="188.4" transform="rotate(-90 64.4 188.4)">1</text>
<text x="66.8" y="188.4" transform="rotate(-90 66.8 188.4)">3</text>
<text x="69.1" y="188.4" transform="rotate(-90 69.1 188.4)">2</text>
<text x="86.7" y="190.1" transform="rotate(-90 86.7 190.1)">STATUS</text>
<text x="91.4" y="188.1" transform="rotate(-90 91.4 188.1)">GPO1</text>
<text x="93.8" y="187.7" transform="rotate(-90 93.8 187.7)">KBR0</text>
<text x="98.5" y="190.6" transform="rotate(-90 98.5 190.6)">SPI_DAT</text>
<text x="100.8" y="190.7" transform="rotate(-90 100.8 190.7)">SPI_CLK</text>
<text x="103.2" y="189.6" transform="rotate(-90 103.2 189.6)">SPI_CS</text>
<text x="105.5" y="190.2" transform="rotate(-90 105.5 190.2)">SPI_D/C</text>
<text x="110.3" y="187.9" transform="rotate(-90 110.3 187.9)">ADC0</text>
<text x="115" y="188.6" transform="rotate(-90 115 188.6)">MIC1P</text>
<text x="117.3" y="188.7" transform="rotate(-90 117.3 188.7)">MIC1N</text>
<text x="119.7" y="188.6" transform="rotate(-90 119.7 188.6)">MIC2P</text>
<text x="122.1" y="188.7" transform="rotate(-90 122.1 188.7)">MIC2N</text>
<text x="126.8" y="187.8" transform="rotate(-90 126.8 187.8)">EAR+</text>
<text x="129.2" y="187.5" transform="rotate(-90 129.2 187.5)">RER-</text>
<text x="136.2" y="188.3" transform="rotate(-90 136.2 188.3)">AGND</text>
<text x="143.3" y="188.3" transform="rotate(-90 143.3 188.3)">VCHG</text>
<text x="157.5" y="187.5" transform="rotate(-90 157.5 187.5)">PWM</text>
<text x="89" y="192.3" transform="rotate(-90 89 192.3)">NETLIGHT</text>
<text x="131.5" y="193.6" transform="rotate(-90 131.5 193.6)">AUDIOOUT-</text>
<text x="133.9" y="194.2" transform="rotate(-90 133.9 194.2)">AUDIOOUT+</text>
<text x="141" y="192.8" transform="rotate(-90 141 192.8)">TEMP_BAT</text>
<text x="145.7" y="194.1" transform="rotate(-90 145.7 194.1)">POWERKEY</text>
<text x="150.4" y="197.4" transform="rotate(-90 150.4 197.4)">VRTC(BACKUP)</text>
<text x="86.7" y="208.9" transform="rotate(-90 86.7 208.9)">VBAT</text>
<text x="89.1" y="208.9" transform="rotate(-90 89.1 208.9)">VBAT</text>
<text x="93.8" y="208.9" transform="rotate(-90 93.8 208.9)">RXD</text>
<text x="96.1" y="208.9" transform="rotate(-90 96.1 208.9)">TXD</text>
<text x="98.5" y="208.9" transform="rotate(-90 98.5 208.9)">DTR</text>
<text x="100.8" y="208.9" transform="rotate(-90 100.8 208.9)">RTS</text>
<text x="103.2" y="208.9" transform="rotate(-90 103.2 208.9)">CTS</text>
<text x="105.6" y="208.9" transform="rotate(-90 105.6 208.9)">RI</text>
<text x="107.9" y="208.9" transform="rotate(-90 107.9 208.9)">DCD</text>
<text x="112.6" y="208.9" transform="rotate(-90 112.6 208.9)">DEBUG_TX</text>
<text x="115" y="208.9" transform="rotate(-90 115 208.9)">DEBUG_RX</text>
<text x="119.8" y="208.9" transform="rotate(-90 119.8 208.9)">VSIM</text>
<text x="122.1" y="208.9" transform="rotate(-90 122.1 208.9)">SIM_I/O</text>
<text x="124.5" y="208.9" transform="rotate(-90 124.5 208.9)">SIM_CLOCK</text>
<text x="126.8" y="208.9" transform="rotate(-90 126.8 208.9)">SIM_RESET</text>
<text x="133.9" y="208.9" transform="rotate(-90 133.9 208.9)">GND</text>
<text x="136.3" y="208.9" transform="rotate(-90 136.3 208.9)">ANTENNA</text>
<text x="138.6" y="208.9" transform="rotate(-90 138.6 208.9)">GND</text>
<text x="143.3" y="208.9" transform="rotate(-90 143.3 208.9)">GND</text>
<text x="145.7" y="208.9" transform="rotate(-90 145.7 208.9)">GND</text>
<text x="148.1" y="208.9" transform="rotate(-90 148.1 208.9)">GND</text>
<text x="150.4" y="208.9" transform="rotate(-90 150.4 208.9)">GND</text>
<text x="152.8" y="208.9" transform="rotate(-90 152.8 208.9)">GND</text>
<text x="155.2" y="208.9" transform="rotate(-90 155.2 208.9)">GND</text>
<text x="157.5" y="208.9" transform="rotate(-90 157.5 208.9)">GND</text>
<text x="85.6" y="215.5" transform="rotate(-90 85.6 215.5)">38</text>
<text x="88" y="215.5" transform="rotate(-90 88 215.5)">39</text>
<text x="92.8" y="214.4" transform="rotate(-90 92.8 214.4)">3</text>
<text x="95.1" y="214.4" transform="rotate(-90 95.1 214.4)">4</text>
<text x="97.5" y="215.5" transform="rotate(-90 97.5 215.5)">43</text>
<text x="99.8" y="215.5" transform="rotate(-90 99.8 215.5)">44</text>
<text x="102.2" y="215.5" transform="rotate(-90 102.2 215.5)">45</text>
<text x="104.5" y="215.3" transform="rotate(-90 104.5 215.3)">11</text>
<text x="106.9" y="215.5" transform="rotate(-90 106.9 215.5)">42</text>
<text x="111.6" y="214.4" transform="rotate(-90 111.6 214.4)">2</text>
<text x="114" y="214.4" transform="rotate(-90 114 214.4)">1</text>
<text x="118.7" y="214.4" transform="rotate(-90 118.7 214.4)">9</text>
<text x="121.1" y="214.4" transform="rotate(-90 121.1 214.4)">6</text>
<text x="123.4" y="214.4" transform="rotate(-90 123.4 214.4)">7</text>
<text x="125.8" y="214.4" transform="rotate(-90 125.8 214.4)">8</text>
<text x="132.9" y="215.5" transform="rotate(-90 132.9 215.5)">17</text>
<text x="135.2" y="215.5" transform="rotate(-90 135.2 215.5)">33</text>
<text x="137.6" y="215.5" transform="rotate(-90 137.6 215.5)">30</text>
<text x="142.3" y="215.5" transform="rotate(-90 142.3 215.5)">31</text>
<text x="144.7" y="215.5" transform="rotate(-90 144.7 215.5)">32</text>
<text x="147" y="215.5" transform="rotate(-90 147 215.5)">34</text>
<text x="149.4" y="215.5" transform="rotate(-90 149.4 215.5)">35</text>
<text x="151.8" y="215.5" transform="rotate(-90 151.8 215.5)">36</text>
<text x="154.1" y="215.5" transform="rotate(-90 154.1 215.5)">37</text>
<text x="156.5" y="215.5" transform="rotate(-90 156.5 215.5)">48</text>
<text x="121.1" y="232.5" transform="rotate(-90 121.1 232.5)">3</text>
<text x="123.4" y="232.5" transform="rotate(-90 123.4 232.5)">2</text>
<text x="125.8" y="232.5" transform="rotate(-90 125.8 232.5)">1</text>
<text x="122.1" y="240.7" transform="rotate(-90 122.1 240.7)">CLK</text>
<text x="124.5" y="240.8" transform="rotate(-90 124.5 240.8)">RST</text>
<text x="122.1" y="246.7" transform="rotate(-90 122.1 246.7)">I/O</text>
<text x="124.5" y="246.7" transform="rotate(-90 124.5 246.7)">VPP</text>
<text x="126.8" y="246.7" transform="rotate(-90 126.8 246.7)">GND VCC</text>
<text x="121.1" y="252.1" transform="rotate(-90 121.1 252.1)">4</text>
<text x="123.4" y="252.1" transform="rotate(-90 123.4 252.1)">5</text>
<text x="125.8" y="252.1" transform="rotate(-90 125.8 252.1)">6</text>
<text x="128.7" y="271.8" transform="rotate(-180 128.7 271.8)">FEED</text>
<text x="138.3" y="272.8" transform="rotate(-180 138.3 272.8)">FEED</text>
<text x="80.9" y="279.8" transform="rotate(-90 80.9 279.8)">1</text>
<text x="83.3" y="279.8" transform="rotate(-90 83.3 279.8)">2</text>
<text x="85.6" y="279.8" transform="rotate(-90 85.6 279.8)">3</text>
<text x="95.1" y="286.9" transform="rotate(-90 95.1 286.9)">2</text>
<text x="97.5" y="286.9" transform="rotate(-90 97.5 286.9)">1</text>
</g>
<g font-size="1.7">
<text x="161.5" y="45.8" transform="rotate(-90 161.5 45.8)">K2</text>
<text x="50.6" y="60.5" transform="rotate(-180 50.6 60.5)">VCC</text>
<text x="58.4" y="60.5" transform="rotate(-180 58.4 60.5)">GND</text>
<text x="161.5" y="78.9" transform="rotate(-90 161.5 78.9)">K3</text>
<text x="161.5" y="107.2" transform="rotate(-90 161.5 107.2)">K1</text>
<text x="85.6" y="235.2" transform="rotate(-180 85.6 235.2)">+</text>
<text x="85.6" y="240" transform="rotate(-180 85.6 240)">+</text>
<text x="133.2" y="279.6" transform="rotate(-90 133.2 279.6)">ANT</text>
</g>
</svg>
